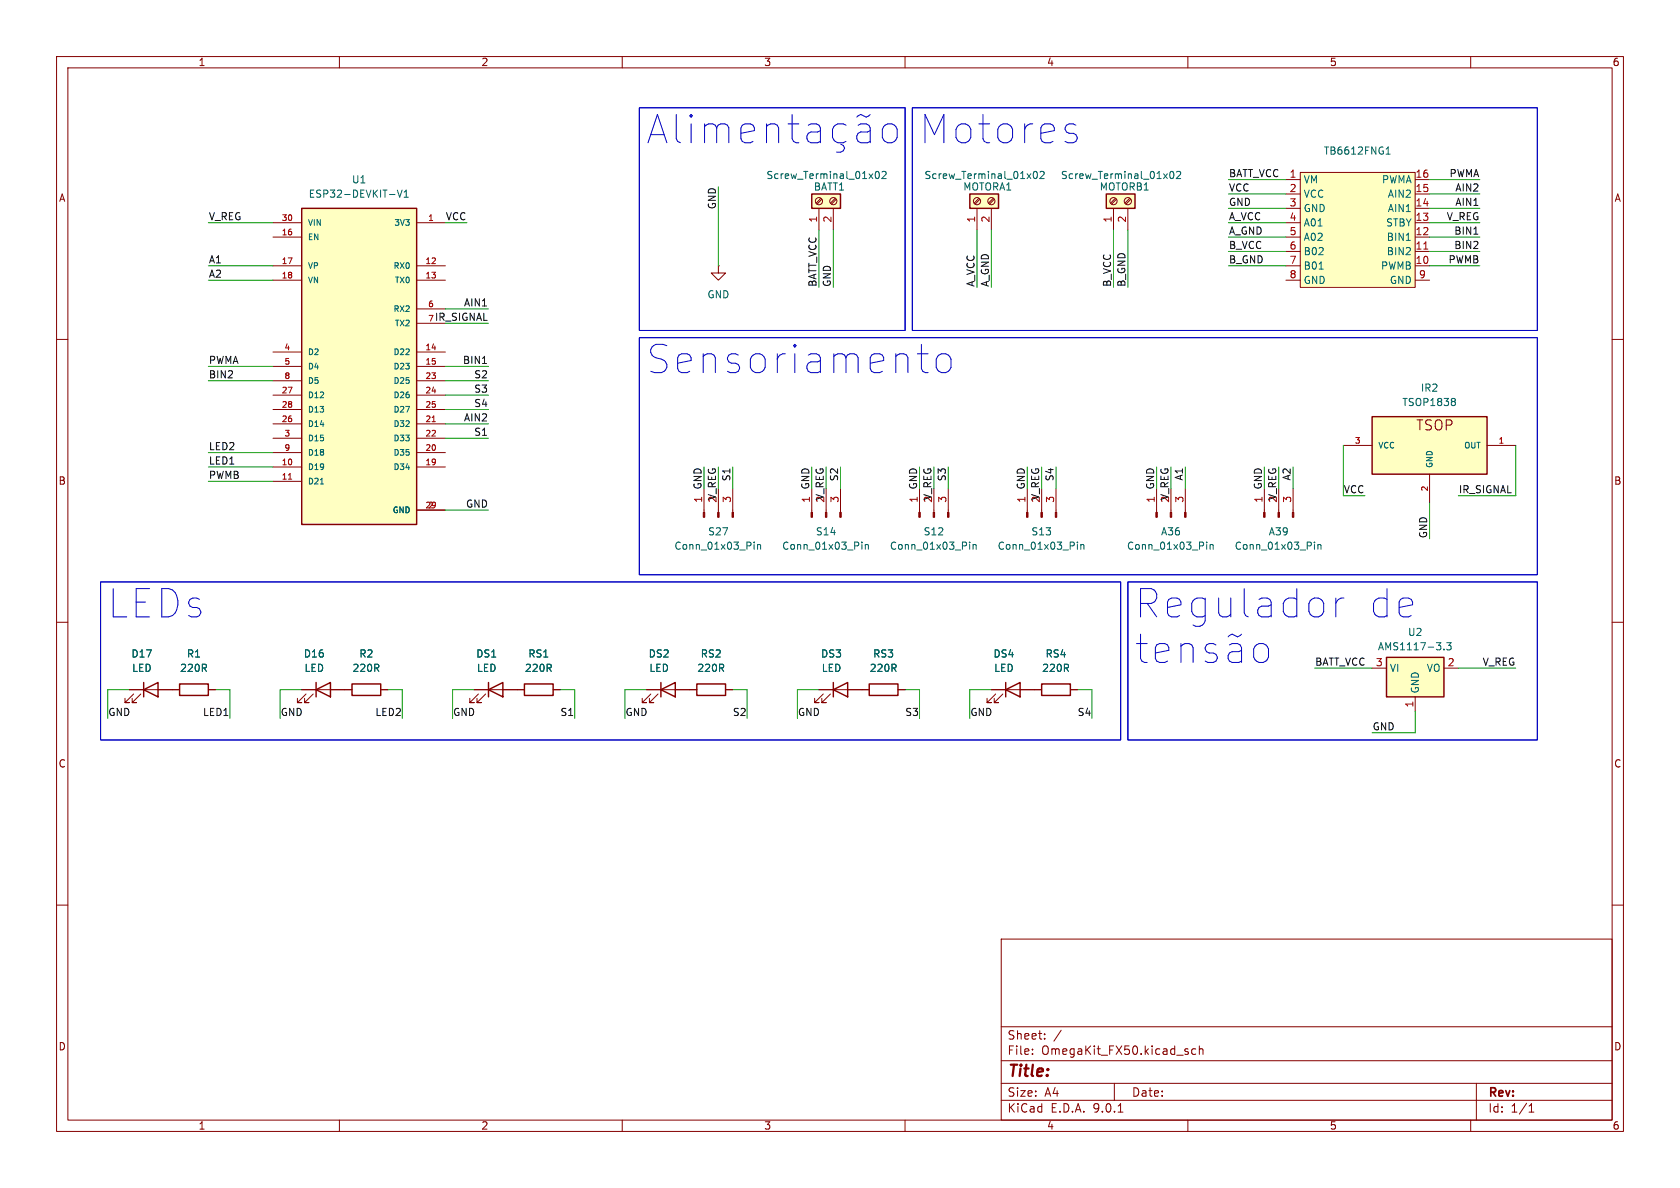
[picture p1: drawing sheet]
<svg xmlns="http://www.w3.org/2000/svg" width="297mm" height="210mm" viewBox="0 0 297 210" stroke-linecap="round" stroke-linejoin="round" font-family="sans-serif">
<g fill="none" stroke="#840000" stroke-width=".18">
<path d="M10 10h277v190h-277zM12 12h273v186h-273zM60 10v2M110 10v2M160 10v2M210 10v2M260 10v2M10 60h2M285 60h2M10 110h2M285 110h2M175.3 121.9h8.8"/>
<path d="M176 122.7l-1.5 1.5h.8h-.8v-.8M177.3 122.7l-1.5 1.5h.7h-.7v-.8M189.2 121.9h1.3M10 160h2M177 166h108v32h-108zM285 160h2M60 198v2M110 198v2M160 198v2M177 194.5h108M177 191.5h108M177 187.5h108"/>
<path d="M177 181.5h108M182.5 186.3v.1M182.5 185.5v.1M184.7 183.6v.1M184.7 182.8v.1M187.6 182.1l-1.3 2M197 191.5v3M197.7 196.6h.8M209.9 185.9l.2 .2-.2 .3M209.9 185.4l.1 .1M210 198v2M211.4 185.5l-.4-.1-.3 .3v.4l.1 .2h.6"/>
<path d="M212 185.5l.2-.1 .4 .1 .1 .9M212 184.9v1.5M260 198v2M261 191.5v6.5M270.3 196.6h.9M270.3 195.5l.4-.4v1.5"/>
</g>
<path d="M177.8 121.9l2.5-1.2v2.5zM177.8 120.7v2.5M184.1 120.9h5.1v2h-5.1z" fill="none" stroke="#840000" stroke-width=".25"/>
<path d="M53.3 36.8h20.4v55.9h-20.4z" fill="#ffffc2"/>
<path d="M53.3 36.8h20.4v55.9h-20.4zM153.7 120.9h5v2h-5z" fill="none" stroke="#840000" stroke-width=".25"/>
<g fill="none" stroke="#840000" stroke-width=".18">
<path d="M48.3 39.4h5M73.7 39.4h5M48.3 41.9h5M48.3 47h5M48.3 49.5h5M73.7 47h5M73.7 49.5h5M73.7 54.6h5M73.7 57.2h5M48.3 62.2h5M48.3 64.8h5M48.3 67.3h5"/>
<path d="M48.3 69.9h5M48.3 72.4h5M48.3 74.9h5M48.3 77.5h5M73.7 62.2h5M73.7 64.8h5M73.7 67.3h5M73.7 69.9h5M73.7 72.4h5M73.7 74.9h5M73.7 77.5h5M48.3 80h5"/>
<path d="M48.3 82.6h5M48.3 85.1h5M73.7 80h5M73.7 82.6h5M73.7 90.2h5M152.4 121.9h1.3M158.7 121.9h1.3"/>
</g>
<path d="M70.2 33.6l.5 1.3 .4-1.3M71.5 34.9h.7M71.5 34l.3-.4v1.3M56.6 85.6h.6" fill="none" stroke="#006464" stroke-width=".18"/>
<path d="M76.4 74.5h.6M51 84.7h.6" fill="none" stroke="#a90000" stroke-width=".18"/>
<path d="M143.5 34.3h5.1v2.5h-5.1z" fill="#ffffc2"/>
<path d="M143.5 34.3h5.1v2.5h-5.1z" fill="none" stroke="#840000" stroke-width=".25"/>
<g fill="none" stroke="#840000" stroke-width=".18">
<path d="M144.8 36.8v3.8M145.1 35.1l-.8 .8M145.3 35.2l-.9 .9M147.3 36.8v3.8M147.7 35.1l-.9 .8M147.8 35.2l-.8 .9"/>
<circle cx="144.8" cy="35.6" r=".63"/>
<circle cx="147.3" cy="35.6" r=".63"/>
</g>
<path d="M154.9 30.4l.1-.1a.68 .68 0 0 1 .5 .6 .68 .68 0 0 1-.5 .7 .84 .84 0 0 1-.1-1.2zM155.9 30.4l.5-.1 .3 .4-.8 .9h.8" fill="none" stroke="#006464" stroke-width=".18"/>
<path d="M245.1 116.2h10.2v7h-10.2z" fill="#ffffc2"/>
<path d="M245.1 116.2h10.2v7h-10.2zM116.8 121.9l2.6-1.2v2.5zM116.8 120.7v2.5M123.2 120.9h5.1v2h-5.1zM147.3 121.9l2.6-1.2v2.5zM147.3 120.7v2.5" fill="none" stroke="#840000" stroke-width=".25"/>
<g fill="none" stroke="#840000" stroke-width=".18">
<path d="M127 47v1.3h1.3l-1.3 1.2-1.3-1.2h1.3M127 47h.1M124.5 86.4v4.2M127 86.4v4.2M129.5 86.4v4.2M143.5 86.4v4.2M146 86.4v4.2M148.6 86.4v4.2M162.6 86.4v4.2M165.1 86.4v4.2M167.6 86.4v4.2M204.5 86.4v4.2"/>
<path d="M207 86.4v4.2M209.5 86.4v4.2M223.5 86.4v4.2M226.1 86.4v4.2M228.6 86.4v4.2M242.6 118.1h2.5M255.3 118.1h2.5M114.3 121.9h8.9M115.1 122.7l-1.6 1.5h.8h-.8v-.8M116.3 122.7l-1.5 1.5h.8h-.8v-.8M128.3 121.9h1.2M144.8 121.9h7.6"/>
<path d="M145.5 122.7l-1.5 1.5h.8h-.8v-.8M146.8 122.7l-1.5 1.5h.7h-.7v-.8M250.2 123.2v2.5"/>
</g>
<g fill="none" stroke="#006464" stroke-width=".18">
<path d="M133.3 95.8v.2M133.3 96.3v.8M133.9 96.3v.8M133.9 96.4l.2-.1h.3l.1 .8M152.4 95.8v.2M152.4 96.3v.8M153 96.4l.2-.1h.3v.8M153 96.3v.8M171.4 95.8v.2M171.4 96.3v.8M172 96.4l.2-.1h.3l.1 .8M172 96.3v.8"/>
<path d="M213.3 95.8v.2M213.3 96.3v.8M213.9 96.4l.2-.1h.3l.1 .8M213.9 96.3v.8M232.4 95.8v.2M232.4 96.3v.8M233 96.4l.2-.1h.3v.8M233 96.3v.8M255.3 114.8v.1M255.8 113.6h.7l-.4 .5 .4 .1v.6l-.2 .1-.5-.1"/>
</g>
<g fill="#840000" stroke="#840000" stroke-width=".18">
<path d="M124.3 90.6h.3v.8h-.3z"/>
<path d="M126.9 90.6h.2v.8h-.2z"/>
<path d="M129.4 90.6h.3v.8h-.3z"/>
<path d="M143.4 90.6h.2v.8h-.2z"/>
<path d="M145.9 90.6h.3v.8h-.3z"/>
<path d="M148.5 90.6h.2v.8h-.2z"/>
<path d="M162.4 90.6h.3v.8h-.3z"/>
<path d="M165 90.6h.2v.8h-.2z"/>
<path d="M167.5 90.6h.3v.8h-.3z"/>
<path d="M204.3 90.6h.3v.8h-.3z"/>
<path d="M206.9 90.6h.2v.8h-.2z"/>
<path d="M209.4 90.6h.3v.8h-.3z"/>
<path d="M223.4 90.6h.2v.8h-.2z"/>
<path d="M225.9 90.6h.3v.8h-.3z"/>
<path d="M228.5 90.6h.2v.8h-.2z"/>
</g>
<path d="M242.6 73.7h20.3v10.1h-20.3z" fill="#ffffc2"/>
<path d="M242.6 73.7h20.3v10.1h-20.3zM25.4 121.9l2.5-1.2v2.5zM25.4 120.7v2.5M31.7 120.9h5.1v2h-5.1zM55.9 121.9l2.5-1.2v2.5zM55.9 120.7v2.5M62.2 120.9h5.1v2h-5.1zM86.4 121.9l2.5-1.2v2.5zM86.4 120.7v2.5M92.7 120.9h5.1v2h-5.1z" fill="none" stroke="#840000" stroke-width=".25"/>
<g fill="none" stroke="#840000" stroke-width=".18">
<path d="M237.5 78.7h5.1M262.9 78.7h5.1M181.6 86.4v4.2M184.1 86.4v4.2M186.7 86.4v4.2M252.7 83.8v5.1M22.9 121.9h8.8M23.6 122.7l-1.5 1.5h.8h-.8v-.8M24.9 122.7l-1.5 1.5h.7h-.7v-.8M36.8 121.9h1.3M53.3 121.9h8.9M54.1 122.7l-1.5 1.5h.7h-.7v-.8"/>
<path d="M55.4 122.7l-1.6 1.5h.8h-.8v-.8M67.3 121.9h1.3M83.8 121.9h8.9M84.6 122.7l-1.5 1.5h.7h-.7v-.8M85.9 122.7l-1.6 1.5h.8h-.8v-.8M97.8 121.9h1.3"/>
</g>
<path d="M257.1 70.4l.2 .3-.2 .3 .2 .2v.3l-.2 .2M190.5 95.8v.2M190.5 96.3v.8M191.1 96.3v.8M191.1 96.4l.2-.1h.3v.8" fill="none" stroke="#006464" stroke-width=".18"/>
<g fill="#840000" stroke="#840000" stroke-width=".18">
<path d="M181.5 90.6h.2v.8h-.2z"/>
<path d="M184 90.6h.3v.8h-.3z"/>
<path d="M186.6 90.6h.2v.8h-.2z"/>
</g>
<path d="M171.4 34.3h5.1v2.5h-5.1z" fill="#ffffc2"/>
<path d="M171.4 34.3h5.1v2.5h-5.1z" fill="none" stroke="#840000" stroke-width=".25"/>
<g fill="none" stroke="#840000" stroke-width=".18">
<path d="M172.7 36.8v3.8M173.1 35.1l-.9 .8M173.2 35.2l-.8 .9M175.3 36.8v3.8M175.6 35.1l-.8 .8M175.8 35.2l-.9 .9"/>
<circle cx="172.7" cy="35.6" r=".63"/>
<circle cx="175.3" cy="35.6" r=".63"/>
</g>
<path d="M182.8 30.4l.2-.1a.68 .68 0 0 1 .4 .6 .68 .68 0 0 1-.4 .7l-.2-.2-.1-.3zM183.9 30.4l.5-.1 .2 .4-.8 .9h.8" fill="none" stroke="#006464" stroke-width=".18"/>
<path d="M195.6 34.3h5.1v2.5h-5.1z" fill="#ffffc2"/>
<path d="M195.6 34.3h5.1v2.5h-5.1z" fill="none" stroke="#840000" stroke-width=".25"/>
<g fill="none" stroke="#840000" stroke-width=".18">
<path d="M196.8 36.8v3.8M197.2 35.1l-.9 .8M197.4 35.2l-.9 .9M199.4 36.8v3.8M199.7 35.1l-.8 .8M199.9 35.2l-.8 .9"/>
<circle cx="196.8" cy="35.6" r=".63"/>
<circle cx="199.4" cy="35.6" r=".63"/>
</g>
<path d="M206.9 30.4l.2-.1a.68 .68 0 0 1 .4 .6 .68 .68 0 0 1-.4 .7l-.2-.2-.1-.3zM208 30.4l.5-.1 .2 .4-.8 .9h.8" fill="none" stroke="#006464" stroke-width=".18"/>
<path d="M229.9 30.5h20.3v20.3h-20.3z" fill="#ffffc2"/>
<g fill="none" stroke="#840000" stroke-width=".18">
<path d="M227.3 31.8h2.6M227.3 34.3h2.6M227.3 36.8h2.6M227.3 39.4h2.6M229.9 30.5h20.3v20.3h-20.3zM250.2 31.8h2.5M250.2 34.3h2.5M250.2 36.8h2.5M250.2 39.4h2.5M227.3 41.9h2.6M227.3 44.5h2.6M227.3 47h2.6"/>
<path d="M227.3 49.5h2.6M250.2 41.9h2.5M250.2 44.5h2.5M250.2 47h2.5M250.2 49.5h2.5M22.9 121.9h2.5M27.9 121.9h3.8M36.8 121.9h1.3M53.3 121.9h2.6M58.4 121.9h3.8M67.3 121.9h1.3M83.8 121.9h2.6"/>
<path d="M88.9 121.9h3.8M97.8 121.9h1.3M114.3 121.9h2.5M119.4 121.9h3.8M128.3 121.9h1.2M144.8 121.9h2.5M149.9 121.9h3.8M158.7 121.9h1.3M175.3 121.9h2.5M180.3 121.9h3.8M189.2 121.9h1.3"/>
</g>
<path d="M245 27.2h.8M245 26.3l.4-.3v1.2M233.2 47.6h.7M248.6 42.5h.7" fill="none" stroke="#006464" stroke-width=".18"/>
<path d="M251.7 44h.7" fill="none" stroke="#a90000" stroke-width=".18"/>
<path d="M260.6 41.4h.7M85.3 64.3h.7" fill="none" stroke="#0f0f0f" stroke-width=".18"/>
<g fill="none" stroke="#009600" stroke-width=".18">
<path d="M36.8 39.4h11.5M78.7 39.4h3.8M127 33v14M217.2 39.4h10.1M217.2 31.8h10.1M217.2 34.3h10.1M217.2 36.8h10.1M252.7 39.4h8.9M252.7 31.8h8.9M252.7 34.3h8.9M252.7 36.8h8.9M36.8 47h11.5"/>
<path d="M36.8 49.5h11.5M78.7 54.6h7.7M78.7 57.2h7.7M144.8 40.6v10.2M147.3 40.6v10.2M172.7 40.6v10.2M175.3 40.6v10.2M196.8 40.6v10.2M199.4 40.6v10.2M217.2 44.5h10.1M217.2 47h10.1M217.2 41.9h10.1"/>
<path d="M252.7 44.5h8.9M252.7 47h8.9M252.7 41.9h8.9M36.8 64.8h11.5M36.8 67.3h11.5M78.7 64.8h7.7M78.7 72.4h7.7M78.7 69.9h7.7M78.7 74.9h7.7M78.7 77.5h7.7M78.7 67.3h7.7M237.5 78.7v8.9h3.8"/>
<path d="M268 78.7v8.9h-10.2M36.8 85.1h11.5M36.8 82.6h11.5M36.8 80h11.5M78.7 90.2h7.7M124.5 82.6v3.8M127 82.6v3.8M129.5 82.6v3.8M143.5 82.6v3.8M146 82.6v3.8M148.6 82.6v3.8M162.6 82.6v3.8"/>
<path d="M165.1 82.6v3.8M167.6 82.6v3.8M181.6 82.6v3.8M184.1 82.6v3.8M186.7 82.6v3.8M204.5 82.6v3.8M207 82.6v3.8M209.5 82.6v3.8M223.5 82.6v3.8M226.1 82.6v3.8M228.6 82.6v3.8M252.7 88.9v6.4"/>
<path d="M232.4 118.1h10.2M257.8 118.1h10.2M22.9 121.9h-3.9v5.1M38.1 121.9h2.5v5.1M53.3 121.9h-3.8v5.1M68.6 121.9h2.5v5.1M83.8 121.9h-3.8v5.1M99.1 121.9h2.5v5.1M114.3 121.9h-3.8v5.1M129.5 121.9h2.6v5.1M144.8 121.9h-3.8v5.1M160 121.9h2.6v5.1"/>
<path d="M175.3 121.9h-3.9v5.1M190.5 121.9h2.5v5.1M250.2 125.7v3.8h-7.6"/>
</g>
<g fill="none" stroke="#0000c2" stroke-width=".18">
<path d="M113 19.1h47v39.3h-47zM161.3 19.1h110.5v39.3h-110.5zM114.6 25.2l1.6-5 1.7 5M115 23.8h2.4M119.6 20.2v4.3l.2 .5 .5 .2M122.2 20.2v.5M122.2 21.9v3.3M122.2 20.2l-.3 .3 .3 .2M122.2 20.2l.2 .3-.2 .2M124.6 21.9v3.3M124.6 22.4a1.24 1.24 0 0 1 2.1 .2M126.7 22.6l.2-.5 .5-.2h.7l.5 .2 .2 .5v2.6"/>
<path d="M126.7 22.6v2.6M131 23.6l2.4-.5v-.5l-.3-.5-.4-.2h-1l-.5 .2-.2 .5v1.9l.2 .5 .5 .2h1l.4-.2M135.5 22.4a1.24 1.24 0 0 1 2.2 .2v2.6M135.5 21.9v3.3M139.3 21.9h1.9M140 20.2v4.3l.3 .5 .4 .2h.5M142.9 22.1l.5-.2h.9l.5 .2 .2 .5v2.6M145 23.1l-.4 .2h-1.2a.98 .98 0 0 0-.8 1 .98 .98 0 0 0 .8 .9h1.2l.4-.2M148.6 25.5l.5 .2 .2 .5-.2 .5-.5 .2h-.7M149.6 22.1l-.5-.2h-1l-.4 .2-.5 .8v1.4l.5 .7 .4 .2h1l.5-.2M151.7 22.1l.5-.2h.9l.5 .2 .2 .5v2.6M153.8 23.1l-.4 .2h-1.2a.98 .98 0 0 0-.8 1 .98 .98 0 0 0 .8 .9h1.2l.4-.2"/>
<path d="M153.8 20.2l-.7 .5-.9-.5-.7 .5M156.2 22.4a1.36 1.36 0 0 1 1.4-.5 1.36 1.36 0 0 1 1 1v1.4a1.36 1.36 0 0 1-1.3 1 1.36 1.36 0 0 1-1.3-1v-1.4zM189 21.9h.7l.5 .2M189 23.6h.7l.5 .2 .2 .7-.2 .5-.5 .2h-.9M113 59.7h158.8v41.9h-158.8zM162.2 62.5h1.9M162.9 65.2l.2 .4 .5 .3h.5M165.7 63a1.36 1.36 0 0 1 1.4-.5 1.36 1.36 0 0 1 1 1v1.4a1.36 1.36 0 0 1-1.3 1 1.36 1.36 0 0 1-1.3-1v-1.4zM17.8 102.9h180.3v27.9h-180.3zM199.4 102.9h72.4v27.9h-72.4zM200.9 113.8h1.9M201.6 112.1v4.3l.3 .5 .4 .2h.5"/>
<path d="M204.3 115.4l2.3-.4v-.5l-.2-.5-.5-.2h-.9l-.5 .2-.2 .5v1.9l.2 .5 .5 .2h.9l.5-.2M208.8 114.2a1.24 1.24 0 0 1 2.1 .3v2.6M208.8 113.8v3.3M215 114l-.5-.2h-.7l-.5 .2-.2 .5 .2 .7 .5 .2h.7l.5 .3 .2 .4-.2 .8-.5 .2h-1l-.4-.2M217.3 114l.5-.2h1l.5 .2 .2 .5v2.6M219.5 115l-.5 .2h-1.2a.98 .98 0 0 0-.7 .9 .98 .98 0 0 0 .7 1h1.2l.5-.2M222.1 114a1.36 1.36 0 0 1 2.2 .7v1.4a1.36 1.36 0 0 1-1.4 1.1 1.36 1.36 0 0 1-1.3-1.1v-1.4zM236.2 105.7v3.4M237.6 105.7a1.28 1.28 0 0 0-1.4 1"/>
</g>
<g font-size="7" fill="#0000c2">
<text x="162.2" y="25.5">Motores</text>
<text x="114" y="66.1">Sensoriamento</text>
<text x="18.7" y="109.3">LEDs</text>
<text x="200.3" y="109.3">Regulador</text>
<text x="241.2" y="109.3">de</text>
</g>
<text font-size="2.8" fill="#840000" x="178" y="190.9">Title:</text>
<text font-size="2.5" fill="#840000" x="250.3" y="76.3">TSOP</text>
<g font-size="2.1" fill="#840000">
<text x="178" y="184">Sheet:</text>
<text x="178" y="186.7">File:</text>
<text x="184.1" y="186.7">OmegaKit_FX50.kicad_sch</text>
<text x="178" y="196.9">KiCad</text>
<text x="178" y="194.1">Size:</text>
<text x="184.7" y="194.1">A4</text>
<text x="185.7" y="196.9">E.D.A.</text>
<text x="193.3" y="196.9">9.0.1</text>
<text x="200" y="194.1">Date:</text>
<text x="263" y="194.3">Rev:</text>
<text x="263" y="196.9">Id:</text>
<text x="267.1" y="196.9">1/1</text>
</g>
<g font-size="1.8" fill="#840000">
<text x="35" y="11.9">1</text>
<text x="85" y="11.9">2</text>
<text x="135" y="11.9">3</text>
<text x="185" y="11.9">4</text>
<text x="235" y="11.9">5</text>
<text x="285" y="11.9">6</text>
<text x="10.3" y="35.9">A</text>
<text x="285.3" y="35.9">A</text>
<text x="10.3" y="85.9">B</text>
<text x="285.3" y="85.9">B</text>
<text x="10.3" y="135.9">C</text>
<text x="285.3" y="135.9">C</text>
<text x="10.3" y="185.9">D</text>
<text x="285.3" y="185.9">D</text>
<text x="35" y="199.9">1</text>
<text x="85" y="199.9">2</text>
<text x="135" y="199.9">3</text>
<text x="185" y="199.9">4</text>
<text x="235" y="199.9">5</text>
<text x="285" y="199.9">6</text>
</g>
<g font-size="1.8" fill="#006464">
<text x="233.9" y="27.5">TB6612FNG1</text>
<text x="54.5" y="35.2">ESP32-DEVKIT-V1</text>
<text x="62.1" y="32.6">U1</text>
<text x="135.4" y="31.9">Screw_Terminal_01x02</text>
<text x="143.8" y="33.9">BATT1</text>
<text x="163.3" y="31.9">Screw_Terminal_01x02</text>
<text x="170.2" y="33.9">MOTORA1</text>
<text x="187.5" y="31.9">Screw_Terminal_01x02</text>
<text x="194.3" y="33.9">MOTORB1</text>
<text x="230.4" y="32.6">VM</text>
<text x="230.4" y="35.2">VCC</text>
<text x="244.2" y="32.6">PWMA</text>
<text x="245.2" y="35.2">AIN2</text>
<text x="230.4" y="37.7">GND</text>
<text x="230.4" y="40.2">A01</text>
<text x="244.9" y="40.2">STBY</text>
<text x="245.2" y="37.7">AIN1</text>
<text x="230.4" y="42.8">A02</text>
<text x="230.4" y="45.3">B02</text>
<text x="230.4" y="47.9">B01</text>
<text x="244" y="47.9">PWMB</text>
<text x="245.1" y="42.8">BIN1</text>
<text x="245.1" y="45.3">BIN2</text>
<text x="125" y="52.9">GND</text>
<text x="230.4" y="50.4">GND</text>
<text x="245.6" y="50.4">GND</text>
<text x="247.8" y="72">TSOP1838</text>
<text x="251.1" y="69.4">IR2</text>
<text x="125.1" y="94.8">S27</text>
<text x="144.1" y="94.8">S14</text>
<text x="163.2" y="94.8">S12</text>
<text x="182.2" y="94.8">S13</text>
<text x="205.2" y="94.8">A36</text>
<text x="224.2" y="94.8">A39</text>
<text x="119.1" y="97.4">Conn_01x03_Pin</text>
<text x="138.2" y="97.4">Conn_01x03_Pin</text>
<text x="157.2" y="97.4">Conn_01x03_Pin</text>
<text x="176.3" y="97.4">Conn_01x03_Pin</text>
<text x="199.1" y="97.4">Conn_01x03_Pin</text>
<text x="218.2" y="97.4">Conn_01x03_Pin</text>
<text x="248.8" y="112.6">U2</text>
<text x="23.1" y="116.4">D17</text>
<text x="23.3" y="119">LED</text>
<text x="31.7" y="119">220R</text>
<text x="32.9" y="116.4">R1</text>
<text x="53.6" y="116.4">D16</text>
<text x="53.7" y="119">LED</text>
<text x="62.2" y="119">220R</text>
<text x="63.4" y="116.4">R2</text>
<text x="84.1" y="116.4">DS1</text>
<text x="84.2" y="119">LED</text>
<text x="92.7" y="119">220R</text>
<text x="93.3" y="116.4">RS1</text>
<text x="114.6" y="116.4">DS2</text>
<text x="114.7" y="119">LED</text>
<text x="123.2" y="119">220R</text>
<text x="123.8" y="116.4">RS2</text>
<text x="145.1" y="116.4">DS3</text>
<text x="145.2" y="119">LED</text>
<text x="153.7" y="119">220R</text>
<text x="154.3" y="116.4">RS3</text>
<text x="175.5" y="116.4">DS4</text>
<text x="175.7" y="119">LED</text>
<text x="184.1" y="119">220R</text>
<text x="184.7" y="116.4">RS4</text>
<text x="243.5" y="115.2">AMS1117-3.3</text>
<text x="245.6" y="119">VI</text>
<text x="252.1" y="119">VO</text>
<text x="251.1" y="122.7" transform="rotate(-90 251.1 122.7)">GND</text>
</g>
<g font-size="1.8" fill="#0f0f0f">
<text x="217.2" y="31.4">BATT_VCC</text>
<text x="217.2" y="33.9">VCC</text>
<text x="256.2" y="31.4">PWMA</text>
<text x="257.2" y="33.9">AIN2</text>
<text x="36.8" y="39">V_REG</text>
<text x="78.7" y="39">VCC</text>
<text x="126.7" y="37.1" transform="rotate(-90 126.7 37.1)">GND</text>
<text x="217.2" y="39">A_VCC</text>
<text x="217.2" y="41.6">A_GND</text>
<text x="217.2" y="36.5">GND</text>
<text x="255.7" y="39">V_REG</text>
<text x="257" y="41.6">BIN1</text>
<text x="257.2" y="36.5">AIN1</text>
<text x="36.8" y="46.6">A1</text>
<text x="217.2" y="44.1">B_VCC</text>
<text x="217.2" y="46.6">B_GND</text>
<text x="256" y="46.6">PWMB</text>
<text x="257" y="44.1">BIN2</text>
<text x="36.8" y="49.2">A2</text>
<text x="144.4" y="50.8" transform="rotate(-90 144.4 50.8)">BATT_VCC</text>
<text x="147" y="50.8" transform="rotate(-90 147 50.8)">GND</text>
<text x="172.4" y="50.8" transform="rotate(-90 172.4 50.8)">A_VCC</text>
<text x="174.9" y="50.8" transform="rotate(-90 174.9 50.8)">A_GND</text>
<text x="196.5" y="50.8" transform="rotate(-90 196.5 50.8)">B_VCC</text>
<text x="199" y="50.8" transform="rotate(-90 199 50.8)">B_GND</text>
<text x="76.8" y="56.8">IR_SIGNAL</text>
<text x="81.9" y="54.3">AIN1</text>
<text x="36.8" y="64.4">PWMA</text>
<text x="81.7" y="64.4">BIN1</text>
<text x="36.8" y="67">BIN2</text>
<text x="83.7" y="67">S2</text>
<text x="83.7" y="69.5">S3</text>
<text x="81.9" y="74.6">AIN2</text>
<text x="83.7" y="72">S4</text>
<text x="83.7" y="77.1">S1</text>
<text x="36.8" y="82.2">LED1</text>
<text x="36.8" y="79.7">LED2</text>
<text x="36.8" y="84.7">PWMB</text>
<text x="82.3" y="89.8">GND</text>
<text x="124.1" y="86.6" transform="rotate(-90 124.1 86.6)">GND</text>
<text x="126.7" y="89" transform="rotate(-90 126.7 89)">2V_REG</text>
<text x="129.2" y="85.2" transform="rotate(-90 129.2 85.2)">S1</text>
<text x="143.2" y="86.6" transform="rotate(-90 143.2 86.6)">GND</text>
<text x="145.8" y="89" transform="rotate(-90 145.8 89)">2V_REG</text>
<text x="148.2" y="85.2" transform="rotate(-90 148.2 85.2)">S2</text>
<text x="162.2" y="86.6" transform="rotate(-90 162.2 86.6)">GND</text>
<text x="164.8" y="89" transform="rotate(-90 164.8 89)">2V_REG</text>
<text x="167.3" y="85.2" transform="rotate(-90 167.3 85.2)">S3</text>
<text x="181.3" y="86.6" transform="rotate(-90 181.3 86.6)">GND</text>
<text x="183.9" y="89" transform="rotate(-90 183.9 89)">2V_REG</text>
<text x="186.3" y="85.2" transform="rotate(-90 186.3 85.2)">S4</text>
<text x="204.1" y="86.6" transform="rotate(-90 204.1 86.6)">GND</text>
<text x="206.8" y="89" transform="rotate(-90 206.8 89)">2V_REG</text>
<text x="209.2" y="85.1" transform="rotate(-90 209.2 85.1)">A1</text>
<text x="223.2" y="86.6" transform="rotate(-90 223.2 86.6)">GND</text>
<text x="225.8" y="89" transform="rotate(-90 225.8 89)">2V_REG</text>
<text x="228.3" y="85.1" transform="rotate(-90 228.3 85.1)">A2</text>
<text x="237.5" y="87.3">VCC</text>
<text x="257.8" y="87.3">IR_SIGNAL</text>
<text x="252.4" y="95.3" transform="rotate(-90 252.4 95.3)">GND</text>
<text x="232.4" y="117.8">BATT_VCC</text>
<text x="262" y="117.8">V_REG</text>
<text x="19" y="126.7">GND</text>
<text x="35.8" y="126.7">LED1</text>
<text x="49.5" y="126.7">GND</text>
<text x="66.3" y="126.7">LED2</text>
<text x="80" y="126.7">GND</text>
<text x="99" y="126.7">S1</text>
<text x="110.5" y="126.7">GND</text>
<text x="129.5" y="126.7">S2</text>
<text x="141" y="126.7">GND</text>
<text x="159.9" y="126.7">S3</text>
<text x="171.4" y="126.7">GND</text>
<text x="190.4" y="126.7">S4</text>
<text x="242.6" y="129.2">GND</text>
</g>
<g font-size="1.8" fill="#a90000">
<text x="227.9" y="31.5">1</text>
<text x="227.9" y="34">2</text>
<text x="250.1" y="31.5">16</text>
<text x="250.1" y="34">15</text>
<text x="144.5" y="39.4" transform="rotate(-90 144.5 39.4)">1</text>
<text x="147.1" y="39.4" transform="rotate(-90 147.1 39.4)">2</text>
<text x="172.5" y="39.4" transform="rotate(-90 172.5 39.4)">1</text>
<text x="175" y="39.4" transform="rotate(-90 175 39.4)">2</text>
<text x="196.6" y="39.4" transform="rotate(-90 196.6 39.4)">1</text>
<text x="199.1" y="39.4" transform="rotate(-90 199.1 39.4)">2</text>
<text x="227.9" y="36.6">3</text>
<text x="227.9" y="39.1">4</text>
<text x="227.9" y="41.7">5</text>
<text x="250.1" y="36.6">14</text>
<text x="250.1" y="39.1">13</text>
<text x="250.1" y="41.7">12</text>
<text x="227.9" y="44.2">6</text>
<text x="227.9" y="46.7">7</text>
<text x="250.1" y="44.2">11</text>
<text x="250.1" y="46.7">10</text>
<text x="227.9" y="49.3">8</text>
<text x="250.8" y="49.3">9</text>
<text x="124.2" y="89" transform="rotate(-90 124.2 89)">1</text>
<text x="129.3" y="89" transform="rotate(-90 129.3 89)">3</text>
<text x="143.3" y="89" transform="rotate(-90 143.3 89)">1</text>
<text x="148.3" y="89" transform="rotate(-90 148.3 89)">3</text>
<text x="162.3" y="89" transform="rotate(-90 162.3 89)">1</text>
<text x="167.4" y="89" transform="rotate(-90 167.4 89)">3</text>
<text x="181.4" y="89" transform="rotate(-90 181.4 89)">1</text>
<text x="186.4" y="89" transform="rotate(-90 186.4 89)">3</text>
<text x="204.2" y="89" transform="rotate(-90 204.2 89)">1</text>
<text x="209.3" y="89" transform="rotate(-90 209.3 89)">3</text>
<text x="223.3" y="89" transform="rotate(-90 223.3 89)">1</text>
<text x="228.3" y="89" transform="rotate(-90 228.3 89)">3</text>
<text x="243.1" y="117.9">3</text>
<text x="255.8" y="117.9">2</text>
<text x="249.9" y="125.2" transform="rotate(-90 249.9 125.2)">1</text>
</g>
<g font-size="1.4" fill="#a90000">
<text x="49.7" y="39.1">30</text>
<text x="49.7" y="41.7">16</text>
<text x="75.6" y="39.1">1</text>
<text x="49.7" y="46.7">17</text>
<text x="75.1" y="46.7">12</text>
<text x="49.7" y="49.3">18</text>
<text x="75.1" y="49.3">13</text>
<text x="75.6" y="54.4">6</text>
<text x="75.6" y="56.9">7</text>
<text x="50.2" y="62">4</text>
<text x="50.2" y="64.5">5</text>
<text x="75.1" y="62">14</text>
<text x="75.1" y="64.5">15</text>
<text x="49.7" y="69.6">27</text>
<text x="50.2" y="67.1">8</text>
<text x="75.1" y="67.1">23</text>
<text x="75.1" y="69.6">24</text>
<text x="49.7" y="72.1">28</text>
<text x="49.7" y="74.7">26</text>
<text x="50.2" y="77.2">3</text>
<text x="75.1" y="72.1">25</text>
<text x="75.1" y="74.7">21</text>
<text x="75.1" y="77.2">22</text>
<text x="49.7" y="82.3">10</text>
<text x="50.2" y="79.8">9</text>
<text x="75.1" y="79.8">20</text>
<text x="75.1" y="82.3">19</text>
<text x="239.4" y="78.5">3</text>
<text x="264.8" y="78.5">1</text>
<text x="49.7" y="84.8">11</text>
<text x="75.1" y="89.9">29</text>
<text x="75.6" y="89.9">2</text>
<text x="252.5" y="87" transform="rotate(-90 252.5 87)">2</text>
</g>
<g font-size="1.4" fill="#006464">
<text x="54.4" y="40.1">VIN</text>
<text x="69.6" y="40.1">3V3</text>
<text x="54.4" y="42.6">EN</text>
<text x="54.4" y="47.7">VP</text>
<text x="69.4" y="47.7">RX0</text>
<text x="54.4" y="50.3">VN</text>
<text x="69.7" y="50.3">TX0</text>
<text x="69.4" y="55.3">RX2</text>
<text x="69.7" y="57.9">TX2</text>
<text x="54.4" y="63">D2</text>
<text x="54.4" y="65.5">D4</text>
<text x="69.4" y="63">D22</text>
<text x="69.4" y="65.5">D23</text>
<text x="54.4" y="68">D5</text>
<text x="54.4" y="70.6">D12</text>
<text x="69.4" y="68">D25</text>
<text x="69.4" y="70.6">D26</text>
<text x="54.4" y="73.1">D13</text>
<text x="54.4" y="75.7">D14</text>
<text x="69.4" y="73.1">D27</text>
<text x="69.4" y="75.7">D32</text>
<text x="54.4" y="78.2">D15</text>
<text x="54.4" y="80.7">D18</text>
<text x="54.4" y="83.3">D19</text>
<text x="69.4" y="78.2">D33</text>
<text x="69.4" y="80.7">D35</text>
<text x="69.4" y="83.3">D34</text>
<text x="243.6" y="79.5">VCC</text>
<text x="253.5" y="82.8" transform="rotate(-90 253.5 82.8)">GND</text>
<text x="258.7" y="79.5">OUT</text>
<text x="54.4" y="85.8">D21</text>
<text x="69.3" y="90.9">GND</text>
</g>
</svg>
